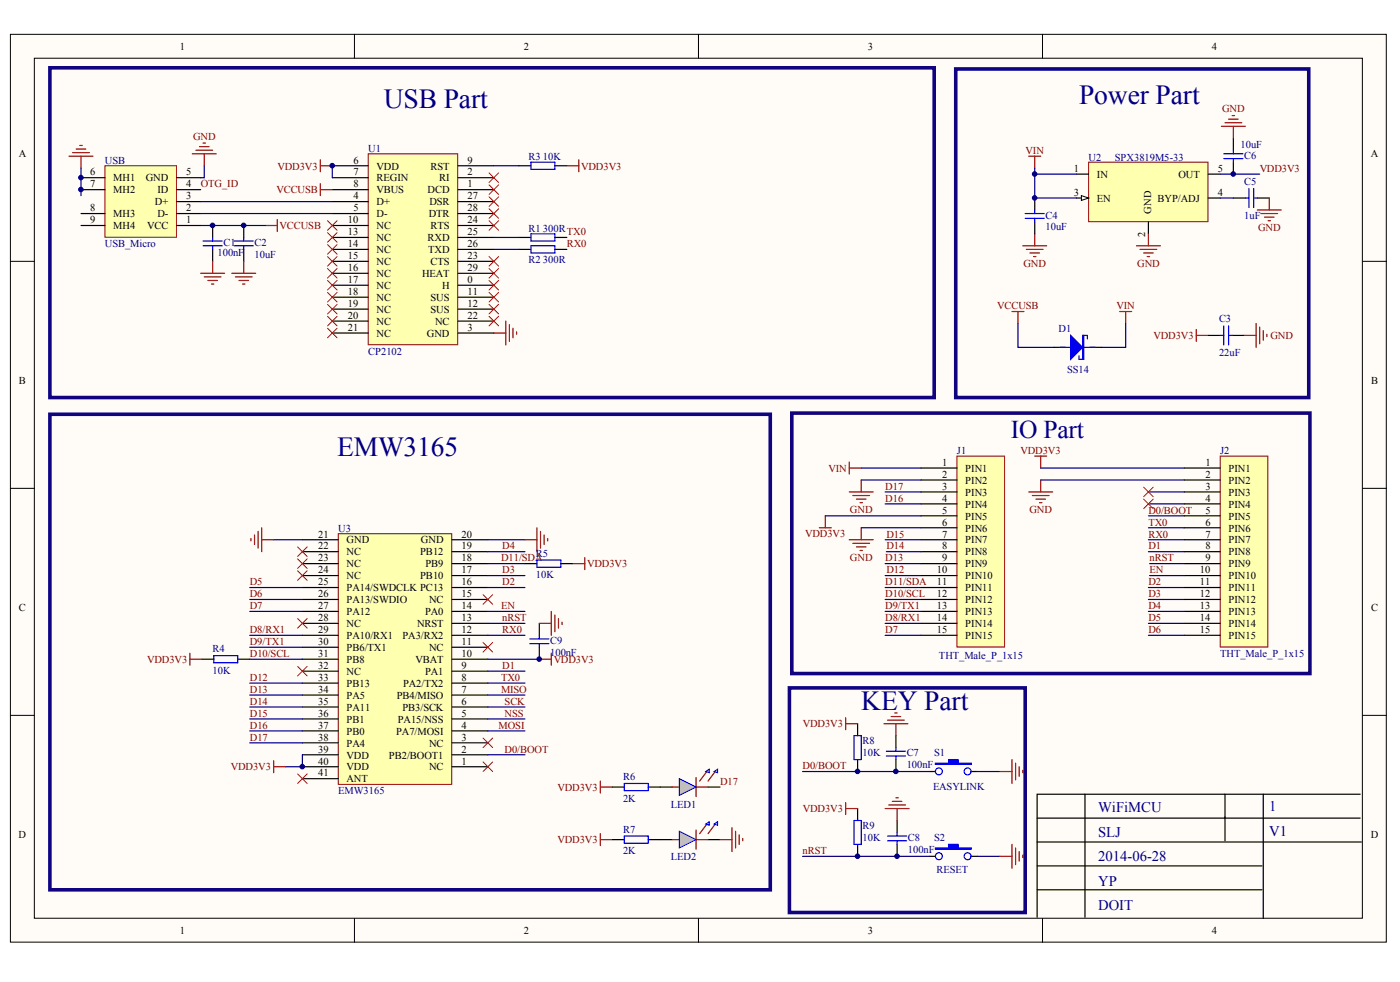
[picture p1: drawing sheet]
<svg xmlns="http://www.w3.org/2000/svg" width="290mm" height="203mm" viewBox="0 0 290 203" stroke-linecap="round" stroke-linejoin="round" font-family="sans-serif">
<g fill="#fffcf8" stroke="#000" stroke-width=".21">
<path d="M2.2 7.1h284.9v187.9h-284.9z"/>
<path d="M7.1 12h275.1v178h-275.1z"/>
</g>
<path d="M73.4 7.1v4.9M144.7 7.1v4.9M215.9 7.1v4.9M2.2 54.1h4.9M282.2 54.1h5M2.2 101.1h4.9M282.2 101.1h5M2.2 148h4.9M282.2 148h5M73.4 190.1v4.9M144.7 190.1v4.9M215.9 190.1v4.9" fill="none" stroke="#000" stroke-width=".21"/>
<path d="M214.8 169.3h66.9M214.8 174.2h67.2M214.8 179.2h46.6M224.7 164.3v25.5M253.7 164.3v9.7M261.7 164.3v25.8M281.7 164.3h-66.9v25.5M214.8 184.1h46.6" fill="none" stroke="#000" stroke-width=".25"/>
<path d="M21.7 34.3h14.9v14.8h-14.9z" fill="#ffffb0" stroke="#800000" stroke-width=".21"/>
<path d="M16.8 39.2h4.9M16.8 36.8h4.9M36.6 39.2h5M36.6 36.8h5M16.8 46.7h4.9M16.8 44.2h4.9M36.6 46.7h5M36.6 44.2h5M36.6 41.7h5" fill="none" stroke="#000" stroke-width=".25"/>
<path d="M39.8 31.8h5M40.6 31.1h3.4M41.3 30.3h2M42.1 29.6h.5M42.3 31.8v2.5" fill="none" stroke="#800000" stroke-width=".25"/>
<path d="M16.8 34.8v5.7M42.3 34.3v2.5h-.7" fill="none" stroke="#000080" stroke-width=".25"/>
<path d="M76.3 31.8h18.5v39.5h-18.5z" fill="#ffffb0" stroke="#800000" stroke-width=".21"/>
<g fill="none" stroke="#000" stroke-width=".25">
<path d="M68.8 34.3h7.5M68.8 36.8h7.5M68.8 39.2h7.5M94.9 34.3h7.4M94.9 36.8h7.4M94.9 39.2h7.4M107.5 34.3h2.5M114.9 34.3h2.5M50.5 46.7v2.4M50.5 51.6v2.5M68.8 41.7h7.5M68.8 44.2h7.5"/>
<path d="M68.8 46.7h7.5M68.8 49.1h7.5M68.8 51.6h7.5M68.8 54.1h7.5M68.8 56.6h7.5M68.8 59h7.5M94.9 41.7h7.4M94.9 44.2h7.4M94.9 46.7h7.4M94.9 49.1h7.4M94.9 51.6h7.4M94.9 54.1h7.4"/>
<path d="M94.9 56.6h7.4M94.9 59h7.4M107.5 49.1h2.5M107.5 51.6h2.5M114.9 49.1h2.5M114.9 51.6h2.5M68.8 68.9h7.5M68.8 61.5h7.5M68.8 64h7.5M68.8 66.4h7.5M94.9 68.9h7.4M94.9 61.5h7.4"/>
<path d="M94.9 64h7.4M94.9 66.4h7.4"/>
</g>
<path d="M66.4 38v2.5M66.4 39.2h2.4M54.9 46.7h2.5M57.4 45.4v2.5" fill="none" stroke="#800000" stroke-width=".25"/>
<path d="M102.3 34.3h5.2M41.6 44.2h27.2M41.6 41.7h27.2M41.6 46.7h13.3" fill="none" stroke="#000080" stroke-width=".25"/>
<path d="M110 33.6h4.9v1.4h-4.9zM48.5 49.9h4M48.5 50.9h4M50.5 49.1v.8M50.5 50.9v.7M110 48.4h4.9v1.5h-4.9zM110 50.9h4.9v1.4h-4.9z" fill="none" stroke="#00f" stroke-width=".25"/>
<g fill="none" stroke="#f00" stroke-width=".21">
<path d="M101.3 38.3l2 1.9M101.3 35.8l2 2M103.3 38.3l-2 1.9M103.3 35.8l-2 2M67.8 45.7l2 2M67.8 48.1l2 2M67.8 50.6l2 2M67.8 53.1l2 2M67.8 55.6l2 1.9M67.8 58l2 2M69.8 45.7l-2 2M69.8 48.1l-2 2"/>
<path d="M69.8 50.6l-2 2M69.8 53.1l-2 2M69.8 55.6l-2 1.9M69.8 58l-2 2M101.3 55.6l2 1.9M101.3 58l2 2M101.3 40.7l2 2M101.3 53.1l2 2M103.3 55.6l-2 1.9M103.3 58l-2 2M103.3 40.7l-2 2M103.3 53.1l-2 2"/>
<path d="M67.8 60.5l2 2M67.8 63l2 2M67.8 65.5l2 1.9M67.8 67.9l2 2M69.8 60.5l-2 2M69.8 63l-2 2M69.8 65.5l-2 1.9M69.8 67.9l-2 2M101.3 65.5l2 1.9M101.3 63l2 2M101.3 60.5l2 2M103.3 65.5l-2 1.9"/>
<path d="M103.3 63l-2 2M103.3 60.5l-2 2"/>
</g>
<path d="M225.5 33.6h24.7v12.3h-24.7z" fill="#ffffb0" stroke="#800000" stroke-width=".21"/>
<path d="M223 36h2.5M223 41h2.5M237.9 45.9v2.5" fill="none" stroke="#000" stroke-width=".25"/>
<path d="M224 40.5l1.5 .5-1.5 .5z" fill="#fffcf8" stroke="#000" stroke-width=".21"/>
<path d="M250.3 36h2.4M255.5 28.6v2.5M255.5 33.6v2.4M214.3 41v2.4M214.3 45.9v2.5M250.3 41h2.4M255.5 41h2.4M260.4 41h2.5" fill="none" stroke="#000" stroke-width=".25"/>
<g fill="none" stroke="#800000" stroke-width=".25">
<path d="M213.1 32.3h2.5M214.3 32.3v2.5M253 26.1h4.9M253.7 25.4h3.5M254.5 24.7h2M255.2 23.9h.5M255.5 26.1v2.5M211.8 50.9h5M212.6 51.6h3.5M213.3 52.3h2M214.1 53.1h.5M214.3 48.4v2.5"/>
<path d="M235.4 50.9h4.9M236.1 51.6h3.5M236.9 52.3h2M237.6 53.1h.5M237.9 48.4v2.5M260.4 43.4h5M261.2 44.2h3.4M261.9 44.9h2M262.7 45.7h.5M262.9 41v2.4M178.4 99.3v2.5M214.3 94.4h2.5"/>
<path d="M215.6 94.4v2.4M215.6 99.3v2.5M169.7 109.2h2.5M170.9 106.7v2.5M175.9 101.8h5M175.9 111.7h5M176.6 102.5h3.5M176.6 112.4h3.5M177.4 103.3h2M177.4 113.2h2M178.1 104h.5M178.1 113.9h.5"/>
<path d="M178.4 109.2v2.5M213.1 101.8h4.9M213.8 102.5h3.5M214.6 103.3h2M215.3 104h.5"/>
</g>
<g fill="none" stroke="#000080" stroke-width=".25">
<path d="M214.3 36v5h8.7M252.7 36h8.2M102.3 49.1h5.2M102.3 51.6h5.2M252.7 41h2.8M178.4 96.8h12.4M178.4 99.3h12.4M215.6 96.8h29.7M215.6 99.3h29.7M170.9 106.7h19.9M183.3 101.8h7.5M183.3 116.6h7.5"/>
<path d="M183.3 119.1h7.5M237.9 109.2h7.4M237.9 106.7h7.4M237.9 104.3h7.4M237.9 101.8h7.4M237.9 111.7h7.4M237.9 114.2h7.4M183.3 124h7.5M183.3 121.6h7.5M237.9 124h7.4M237.9 121.6h7.4"/>
</g>
<path d="M253.5 32.8h4M253.5 31.8h4M255.5 31.1v.7M255.5 32.8v.8M258.7 39v4M259.7 39v4M212.3 45.2h4M212.3 44.2h4M214.3 43.4v.8M214.3 45.2v.7M257.9 41h.8M259.7 41h.7" fill="none" stroke="#00f" stroke-width=".25"/>
<path d="M198.2 94.4h9.9v39.5h-9.9z" fill="#ffffb0" stroke="#800000" stroke-width=".21"/>
<g fill="none" stroke="#000" stroke-width=".25">
<path d="M190.8 96.8h7.4M190.8 99.3h7.4M190.8 101.8h7.4M190.8 104.3h7.4M190.8 106.7h7.4M190.8 109.2h7.4M190.8 111.7h7.4M190.8 114.2h7.4M190.8 116.6h7.4M190.8 119.1h7.4M190.8 121.6h7.4M190.8 124h7.4"/>
<path d="M190.8 126.5h7.4M190.8 129h7.4M190.8 131.5h7.4"/>
</g>
<path d="M252.7 94.4h9.9v39.5h-9.9z" fill="#ffffb0" stroke="#800000" stroke-width=".21"/>
<g fill="none" stroke="#000" stroke-width=".25">
<path d="M218.3 71.9h2.5M225.7 71.9h2.5M250.3 69.4h2.4M255.2 69.4h2.5M245.3 96.8h7.4M245.3 99.3h7.4M245.3 101.8h7.4M245.3 104.3h7.4M245.3 106.7h7.4M245.3 109.2h7.4M245.3 111.7h7.4M245.3 114.2h7.4"/>
<path d="M245.3 116.6h7.4M245.3 119.1h7.4M245.3 121.6h7.4M245.3 124h7.4M245.3 126.5h7.4M245.3 129h7.4M245.3 131.5h7.4"/>
</g>
<path d="M214.3 34.8v1.2h8.7M210.9 66.9v5h7.4M233.2 66.9v5h-5M178.4 109.2h12.4M183.3 111.7h7.5M183.6 114.2h7.2M183.3 126.5h7.5M183.3 129h7.5M183.3 131.5h7.5M237.9 126.5h7.4M237.9 129h7.4M237.9 131.5h7.4" fill="none" stroke="#000080" stroke-width=".25"/>
<g fill="none" stroke="#800000" stroke-width=".25">
<path d="M66.4 33.1v2.4M66.4 34.3h2.4M209.6 64.5h2.5M210.9 64.5v2.4M231.9 64.5h2.5M233.2 64.5v2.4M247.8 68.2v2.4M247.8 69.4h2.5M257.7 69.4h2.5M260.2 66.9v5M260.9 67.7v3.4M261.7 68.4v2"/>
<path d="M262.4 69.2v.5M175.9 95.6v2.5M175.9 96.8h2.5"/>
</g>
<path d="M10.3 14h183.2v68.3h-183.2zM198 14.3h73.1v68h-73.1zM10.3 85.7h149.2v98.4h-149.2zM164 85.5h107.3v53.9h-107.3zM163.5 142.3h48.8v46.5h-48.8z" fill="none" stroke="#11037f" stroke-width=".74"/>
<path d="M219.5 71.9h7.5M223.5 73.6v.8h1M224.2 69.4h1v.7M252.7 69.4h.8M253.5 67.4v4M254.5 69.4h.7M254.5 67.4v4" fill="none" stroke="#00f" stroke-width=".25"/>
<g fill="#00f" stroke="#00f" stroke-width=".25">
<path d="M221.8 69.4l2.4 2.5-2.4 2.5z"/>
<path d="M224.2 69.4h.3v5h-.3z" fill-rule="evenodd"/>
</g>
<path d="M70.1 110.4h23.5v51.9h-23.5z" fill="#ffffb0" stroke="#800000" stroke-width=".21"/>
<g fill="none" stroke="#000" stroke-width=".25">
<path d="M62.6 119.1h7.5M62.6 116.6h7.5M62.6 114.2h7.5M62.6 111.7h7.5M93.6 119.1h7.5M93.6 116.6h7.5M93.6 114.2h7.5M93.6 111.7h7.5M108.7 116.6h2.5M116.2 116.6h2.4M41.8 136.4h2.5M49.2 136.4h2.5"/>
<path d="M62.6 138.9h7.5M62.6 136.4h7.5M62.6 133.9h7.5M62.6 131.5h7.5M62.6 129h7.5M62.6 126.5h7.5M62.6 124h7.5M62.6 121.6h7.5M93.6 138.9h7.5M93.6 136.4h7.5M93.6 133.9h7.5M93.6 131.5h7.5"/>
<path d="M93.6 129h7.5M93.6 126.5h7.5M93.6 124h7.5M93.6 121.6h7.5M111.7 129v2.5M111.7 133.9v2.5M62.6 158.7h7.5M62.6 156.2h7.5M62.6 153.7h7.5M62.6 151.2h7.5M62.6 148.8h7.5M62.6 146.3h7.5"/>
<path d="M62.6 143.8h7.5M62.6 141.4h7.5M93.6 158.7h7.5M93.6 156.2h7.5M93.6 153.7h7.5M93.6 151.2h7.5M93.6 148.8h7.5M93.6 146.3h7.5M93.6 143.8h7.5M93.6 141.4h7.5M177.6 149.8v2.4M177.6 157.2v2.4"/>
<path d="M185.6 152.2v2.5M185.6 157.2v2.4M192.5 159.6h1.3M201.2 159.6h1.2M62.6 161.1h7.5M126.8 162.9h2.5M134.3 162.9h4.9M146.7 162.9h2.4M177.6 167.3v2.5M177.6 174.7v2.5M185.8 169.8v2.5M185.8 174.7v2.5"/>
<path d="M192.5 177.2h1.3M201.2 177.2h1.2"/>
</g>
<g fill="none" stroke="#000080" stroke-width=".25">
<path d="M56.7 111.7h5.9M101.1 111.7h7.6M101.1 114.2h7.6M101.1 116.6h7.6M101.1 119.1h7.6M238.1 116.6h7.2M238.1 119.1h7.2M51.7 121.6h10.9M51.7 124h10.9M51.7 126.5h10.9M51.7 131.5h10.9M51.7 133.9h10.9"/>
<path d="M51.7 136.4h10.9M101.1 121.6h7.6M101.1 131.5h7.6M101.1 136.4h10.6M101.1 129h7.6M101.1 138.9h7.6M51.7 141.4h10.9M51.7 143.8h10.9M51.7 146.3h10.9M51.7 148.8h10.9M51.7 151.2h10.9M51.7 153.7h10.9"/>
<path d="M62.6 156.2v2.5h-3.4M101.1 141.4h7.6M101.1 143.8h7.6M101.1 146.3h7.6M101.1 148.8h7.6M101.1 151.2h7.6M101.1 156.2h7.6M166.2 159.6h26.3M202.4 159.6h4.7M166.2 177.2h26.3M202.4 177.2h4.7"/>
</g>
<g fill="none" stroke="#f00" stroke-width=".21">
<path d="M101.3 45.7l2 2M101.3 43.2l2 2M103.3 45.7l-2 2M103.3 43.2l-2 2M61.6 113.2l2 1.9M61.6 115.6l2 2M61.6 118.1l2 2M63.6 113.2l-2 1.9M63.6 115.6l-2 2M63.6 118.1l-2 2M61.6 137.9l2 2M61.6 128l2 2"/>
<path d="M63.6 137.9l-2 2M63.6 128l-2 2M100.1 123.1l1.9 1.9M100.1 132.9l1.9 2M102 123.1l-1.9 1.9M102 132.9l-1.9 2M100.1 152.7l1.9 2M100.1 157.7l1.9 1.9M102 152.7l-1.9 2M102 157.7l-1.9 1.9M61.6 160.1l2 2M63.6 160.1l-2 2"/>
</g>
<g fill="none" stroke="#800000" stroke-width=".25">
<path d="M52 111.4v.5M52.7 110.7v2M53.5 110v3.4M54.2 109.2v5M54.2 111.7h2.5M108.7 111.7h2.5M111.2 109.2v5M112 110v3.4M112.7 110.7v2M113.4 111.4v.5M118.6 116.6h2.5M121.1 115.4v2.5"/>
<path d="M39.3 136.4h2.5M39.3 135.2v2.4M111.7 136.4h2.5M111.7 129h2.5M114.2 126.5v5M114.2 135.2v2.4M114.9 127.3v3.4M115.7 128v2M116.4 128.7v.5M56.7 157.4v2.5M56.7 158.7h2.5M146.4 159.6l-1.5 2"/>
<path d="M148.1 159.6l-1.4 2M175.2 148.5v2.5M175.2 149.8h2.4M183.1 149.8h5M183.8 149h3.5M184.6 148.3h2M185.3 147.5h.5M185.6 149.8v2.4M207.1 159.6h2.5M209.6 157.2v4.9M210.4 157.9v3.5M211.1 158.7v1.9"/>
<path d="M211.8 159.4v.5M124.4 161.6v2.5M124.4 162.9h2.4M139.2 162.9h1.5M144.2 162.9h2.5M144.2 160.9v3.9M175.2 166.1v2.4M175.2 167.3h2.4M183.3 167.3h5M184.1 166.6h3.5M184.8 165.8h2M185.6 165.1h.5"/>
<path d="M185.8 167.3v2.5M207.1 177.2h2.5M209.6 174.7v5M210.4 175.5v3.4M211.1 176.2v2M211.8 177v.4"/>
</g>
<g fill="none" stroke="#00f" stroke-width=".25">
<path d="M111.2 115.9h5v1.5h-5zM44.3 135.7h4.9v1.4h-4.9zM109.7 132.2h4M109.7 133.2h4M111.7 131.5v.7M111.7 133.2v.7M176.9 152.2h1.5v5h-1.5zM183.6 155.4h4M183.6 156.4h4M185.6 154.7v.7M185.6 156.4v.8M129.3 162.1h5v1.5h-5z"/>
<path d="M176.9 169.8h1.5v4.9h-1.5zM183.8 173h4M183.8 174h4M185.8 172.3v.7M185.8 174v.7"/>
<circle cx="194.5" cy="159.6" r=".72"/>
<circle cx="200.4" cy="159.6" r=".72"/>
<circle cx="194.5" cy="177.2" r=".72"/>
<circle cx="200.4" cy="177.2" r=".72"/>
</g>
<g fill="#00f" stroke="#00f" stroke-width=".25">
<path d="M193.8 157.9h2.7v-.7h2v.7h2.7v.3h-7.4z" fill-rule="evenodd"/>
<path d="M193.8 175.5h2.7v-.8h2v.8h2.7v.2h-7.4z" fill-rule="evenodd"/>
</g>
<g fill="#c0c0c0" stroke="#00f" stroke-width=".21">
<path d="M146.2 159.6l.7-.4v.7z"/>
<path d="M147.9 159.6l.7-.4v.7z"/>
<path d="M140.7 161.1l3.5 1.8-3.5 1.7z"/>
</g>
<path d="M124.4 172.5v2.5M124.4 173.7h2.4M139.2 173.7h1.5M144.2 173.7h2.5M144.2 171.8v3.9M146.4 170.5l-1.5 2M148.1 170.5l-1.4 2" fill="none" stroke="#800000" stroke-width=".25"/>
<path d="M126.8 173.7h2.5M134.3 173.7h4.9M146.7 173.7h2.4" fill="none" stroke="#000" stroke-width=".25"/>
<path d="M129.3 173h5v1.5h-5z" fill="none" stroke="#00f" stroke-width=".25"/>
<g fill="#c0c0c0" stroke="#00f" stroke-width=".21">
<path d="M146.2 170.5l.7-.5v.8z"/>
<path d="M147.9 170.5l.7-.5v.8z"/>
<path d="M140.7 172l3.5 1.7-3.5 1.8z"/>
</g>
<g fill="none" stroke="#800000" stroke-width=".25">
<path d="M14.3 32.3h5M15 31.6h3.5M15.8 30.8h2M16.5 30.1h.5M16.8 32.3v2.5M117.4 34.3h2.5M119.9 33.1v2.4M41.6 56.6h4.9M42.3 57.3h3.5M43.1 58h1.9M43.8 58.8h.5M44 54.1v2.5"/>
<path d="M48 56.6h5M48.8 57.3h3.4M49.5 58h2M50.2 58.8h.5M50.5 54.1v2.5M102.3 68.9h2.5M104.8 66.4v5M105.5 67.2v3.4M106.3 67.9v2M107 68.7v.5M149.1 173.7h2.5M151.6 171.3v4.9"/>
<path d="M152.4 172v3.5M153.1 172.8v1.9M153.8 173.5v.5"/>
</g>
<path d="M44 46.7v2.4M44 51.6v2.5" fill="none" stroke="#000" stroke-width=".25"/>
<path d="M42.1 49.9h3.9M42.1 50.9h3.9M44 49.1v.8M44 50.9v.7" fill="none" stroke="#00f" stroke-width=".25"/>
<path d="M68.8 34.3v2.5M183.3 104.3h7.5M101.1 126.5h7.6" fill="none" stroke="#000080" stroke-width=".25"/>
<path d="M236.9 100.8l2 2M236.9 103.3l2 2M238.9 100.8l-2 2M238.9 103.3l-2 2" fill="none" stroke="#f00" stroke-width=".21"/>
<g fill="#000080" stroke="#000080" stroke-width=".21">
<circle cx="16.8" cy="39.2" r=".47"/>
<circle cx="16.8" cy="36.7" r=".47"/>
<circle cx="44" cy="46.6" r=".47"/>
<circle cx="50.5" cy="46.6" r=".47"/>
<circle cx="62.6" cy="158.6" r=".47"/>
<circle cx="68.8" cy="34.3" r=".47"/>
<circle cx="111.7" cy="136.4" r=".47"/>
<circle cx="177.6" cy="177.2" r=".47"/>
<circle cx="177.6" cy="159.6" r=".47"/>
<circle cx="185.5" cy="159.6" r=".47"/>
<circle cx="185.8" cy="177.2" r=".47"/>
<circle cx="214.3" cy="41" r=".47"/>
<circle cx="214.3" cy="36" r=".47"/>
<circle cx="255.4" cy="36" r=".47"/>
</g>
<g font-size="5.7" fill="#000080">
<text x="79.5" y="22.3">USB Part</text>
<text x="223.5" y="21.6">Power Part</text>
<text x="69.8" y="94.3">EMW3165</text>
<text x="178.4" y="146.9">KEY Part</text>
</g>
<text font-size="5.3" fill="#000080" x="209.4" y="90.7">IO Part</text>
<g font-size="3" fill="#000080">
<text x="262.9" y="167.8">1</text>
<text x="227.5" y="168.1">WiFiMCU</text>
<text x="227.5" y="173.2">SLJ</text>
<text x="262.9" y="172.9">V1</text>
<text x="227.5" y="178.2">2014-06-28</text>
<text x="227.5" y="183.3">YP</text>
<text x="227.5" y="188.4">DOIT</text>
</g>
<g font-size="2.2">
<text x="37.3" y="10.3">1</text>
<text x="108.5" y="10.3">2</text>
<text x="179.8" y="10.3">3</text>
<text x="251" y="10.3">4</text>
<text x="3.9" y="32.5">A</text>
<text x="73.2" y="33.8">6</text>
<text x="78" y="35.1">VDD</text>
<text x="89.2" y="35.1">RST</text>
<text x="96.8" y="33.8">9</text>
<text x="222.4" y="35.6">1</text>
<text x="252.2" y="35.6">5</text>
<text x="284" y="32.5">A</text>
<text x="18.7" y="36.3">6</text>
<text x="18.7" y="38.8">7</text>
<text x="23.5" y="37.5">MH1</text>
<text x="23.5" y="40">MH2</text>
<text x="30.2" y="37.5">GND</text>
<text x="32.6" y="40">ID</text>
<text x="38.6" y="41.3">3</text>
<text x="38.6" y="38.8">4</text>
<text x="38.6" y="36.3">5</text>
<text x="73.2" y="36.3">7</text>
<text x="73.2" y="38.8">8</text>
<text x="73.2" y="41.3">4</text>
<text x="78" y="37.5">REGIN</text>
<text x="78" y="40">VBUS</text>
<text x="88.6" y="40">DCD</text>
<text x="91" y="37.5">RI</text>
<text x="96.8" y="38.8">1</text>
<text x="96.8" y="36.3">2</text>
<text x="96.8" y="41.3">27</text>
<text x="222.4" y="40.5">3</text>
<text x="227.2" y="36.8">IN</text>
<text x="227.2" y="41.8">EN</text>
<text x="239.8" y="41.8">BYP/ADJ</text>
<text x="244.1" y="36.8">OUT</text>
<text x="252.2" y="40.5">4</text>
<text x="18.7" y="43.7">8</text>
<text x="18.7" y="46.2">9</text>
<text x="23.5" y="45">MH3</text>
<text x="23.5" y="47.4">MH4</text>
<text x="30.5" y="47.4">VCC</text>
<text x="32.1" y="42.5">D+</text>
<text x="32.6" y="45">D-</text>
<text x="38.6" y="46.2">1</text>
<text x="38.6" y="43.7">2</text>
<text x="72.1" y="46.2">10</text>
<text x="73.2" y="43.7">5</text>
<text x="78" y="42.5">D+</text>
<text x="78" y="45">D-</text>
<text x="78" y="47.4">NC</text>
<text x="88.8" y="45">DTR</text>
<text x="88.9" y="42.5">DSR</text>
<text x="89.2" y="47.4">RTS</text>
<text x="96.8" y="46.2">24</text>
<text x="96.8" y="43.7">28</text>
<text x="238.4" y="44.2" transform="rotate(-90 238.4 44.2)">GND</text>
<text x="72.1" y="48.7">13</text>
<text x="72.1" y="51.1">14</text>
<text x="72.1" y="53.6">15</text>
<text x="78" y="49.9">NC</text>
<text x="78" y="52.4">NC</text>
<text x="88.6" y="49.9">RXD</text>
<text x="88.7" y="52.4">TXD</text>
<text x="96.8" y="53.6">23</text>
<text x="96.8" y="48.7">25</text>
<text x="96.8" y="51.1">26</text>
<text x="237.2" y="49" transform="rotate(-90 237.2 49)">2</text>
<text x="72.1" y="56.1">16</text>
<text x="72.1" y="58.6">17</text>
<text x="78" y="54.9">NC</text>
<text x="78" y="57.3">NC</text>
<text x="78" y="59.8">NC</text>
<text x="87.4" y="57.3">HEAT</text>
<text x="89.2" y="54.9">CTS</text>
<text x="91.6" y="59.8">H</text>
<text x="96.8" y="56.1">29</text>
<text x="96.8" y="58.6">0</text>
<text x="72.1" y="61">18</text>
<text x="72.1" y="63.5">19</text>
<text x="72.1" y="66">20</text>
<text x="78" y="62.3">NC</text>
<text x="78" y="64.7">NC</text>
<text x="89.2" y="62.3">SUS</text>
<text x="89.2" y="64.7">SUS</text>
<text x="96.8" y="61">11</text>
<text x="96.8" y="63.5">12</text>
<text x="96.8" y="66">22</text>
<text x="72.1" y="68.5">21</text>
<text x="78" y="67.2">NC</text>
<text x="78" y="69.7">NC</text>
<text x="88.4" y="69.7">GND</text>
<text x="90.1" y="67.2">NC</text>
<text x="96.8" y="68.5">3</text>
<text x="3.9" y="79.5">B</text>
<text x="284" y="79.5">B</text>
<text x="195.1" y="96.4">1</text>
<text x="195.1" y="98.9">2</text>
<text x="195.1" y="101.3">3</text>
<text x="199.9" y="97.6">PIN1</text>
<text x="199.9" y="100.1">PIN2</text>
<text x="249.7" y="96.4">1</text>
<text x="249.7" y="98.9">2</text>
<text x="249.7" y="101.3">3</text>
<text x="254.5" y="97.6">PIN1</text>
<text x="254.5" y="100.1">PIN2</text>
<text x="195.1" y="103.8">4</text>
<text x="195.1" y="106.3">5</text>
<text x="199.9" y="102.6">PIN3</text>
<text x="199.9" y="105">PIN4</text>
<text x="199.9" y="107.5">PIN5</text>
<text x="249.7" y="103.8">4</text>
<text x="249.7" y="106.3">5</text>
<text x="254.5" y="102.6">PIN3</text>
<text x="254.5" y="105">PIN4</text>
<text x="254.5" y="107.5">PIN5</text>
<text x="65.9" y="111.2">21</text>
<text x="65.9" y="113.7">22</text>
<text x="71.8" y="112.5">GND</text>
<text x="87.2" y="112.5">GND</text>
<text x="95.6" y="113.7">19</text>
<text x="95.6" y="111.2">20</text>
<text x="195.1" y="108.8">6</text>
<text x="195.1" y="111.2">7</text>
<text x="195.1" y="113.7">8</text>
<text x="199.9" y="110">PIN6</text>
<text x="199.9" y="112.5">PIN7</text>
<text x="249.7" y="108.8">6</text>
<text x="249.7" y="111.2">7</text>
<text x="249.7" y="113.7">8</text>
<text x="254.5" y="110">PIN6</text>
<text x="254.5" y="112.5">PIN7</text>
<text x="65.9" y="116.2">23</text>
<text x="65.9" y="118.6">24</text>
<text x="71.8" y="114.9">NC</text>
<text x="71.8" y="117.4">NC</text>
<text x="71.8" y="119.9">NC</text>
<text x="87" y="119.9">PB10</text>
<text x="87" y="114.9">PB12</text>
<text x="88.1" y="117.4">PB9</text>
<text x="95.6" y="118.6">17</text>
<text x="95.6" y="116.2">18</text>
<text x="194" y="118.6">10</text>
<text x="195.1" y="116.2">9</text>
<text x="199.9" y="114.9">PIN8</text>
<text x="199.9" y="117.4">PIN9</text>
<text x="199.9" y="119.9">PIN10</text>
<text x="248.6" y="118.6">10</text>
<text x="249.7" y="116.2">9</text>
<text x="254.5" y="114.9">PIN8</text>
<text x="254.5" y="117.4">PIN9</text>
<text x="254.5" y="119.9">PIN10</text>
<text x="65.9" y="121.1">25</text>
<text x="65.9" y="123.6">26</text>
<text x="71.8" y="122.3">PA14/SWDCLK PC13</text>
<text x="71.8" y="124.8">PA13/SWDIO</text>
<text x="88.9" y="124.8">NC</text>
<text x="95.6" y="123.6">15</text>
<text x="95.6" y="121.1">16</text>
<text x="194" y="121.1">11</text>
<text x="194" y="123.6">12</text>
<text x="199.9" y="122.3">PIN11</text>
<text x="199.9" y="124.8">PIN12</text>
<text x="248.6" y="121.1">11</text>
<text x="248.6" y="123.6">12</text>
<text x="254.5" y="122.3">PIN11</text>
<text x="254.5" y="124.8">PIN12</text>
<text x="3.9" y="126.5">C</text>
<text x="65.9" y="126.1">27</text>
<text x="65.9" y="128.5">28</text>
<text x="65.9" y="131">29</text>
<text x="71.8" y="127.3">PA12</text>
<text x="71.8" y="129.8">NC</text>
<text x="86.4" y="129.8">NRST</text>
<text x="88" y="127.3">PA0</text>
<text x="95.6" y="131">12</text>
<text x="95.6" y="128.5">13</text>
<text x="95.6" y="126.1">14</text>
<text x="194" y="126.1">13</text>
<text x="194" y="128.5">14</text>
<text x="194" y="131">15</text>
<text x="199.9" y="127.3">PIN13</text>
<text x="199.9" y="129.8">PIN14</text>
<text x="248.6" y="126.1">13</text>
<text x="248.6" y="128.5">14</text>
<text x="248.6" y="131">15</text>
<text x="254.5" y="127.3">PIN13</text>
<text x="254.5" y="129.8">PIN14</text>
<text x="284" y="126.5">C</text>
<text x="65.9" y="133.5">30</text>
<text x="65.9" y="135.9">31</text>
<text x="71.8" y="132.2">PA10/RX1</text>
<text x="71.8" y="134.7">PB6/TX1</text>
<text x="71.8" y="137.2">PB8</text>
<text x="83.4" y="132.2">PA3/RX2</text>
<text x="86.1" y="137.2">VBAT</text>
<text x="88.9" y="134.7">NC</text>
<text x="95.6" y="135.9">10</text>
<text x="95.6" y="133.5">11</text>
<text x="199.9" y="132.2">PIN15</text>
<text x="254.5" y="132.2">PIN15</text>
<text x="65.9" y="138.4">32</text>
<text x="65.9" y="140.9">33</text>
<text x="65.9" y="143.4">34</text>
<text x="71.8" y="139.7">NC</text>
<text x="71.8" y="142.1">PB13</text>
<text x="83.5" y="142.1">PA2/TX2</text>
<text x="88" y="139.7">PA1</text>
<text x="95.6" y="143.4">7</text>
<text x="95.6" y="140.9">8</text>
<text x="95.6" y="138.4">9</text>
<text x="65.9" y="145.8">35</text>
<text x="65.9" y="148.3">36</text>
<text x="71.8" y="144.6">PA5</text>
<text x="71.8" y="147.1">PA11</text>
<text x="71.8" y="149.5">PB1</text>
<text x="82.2" y="144.6">PB4/MISO</text>
<text x="82.4" y="149.5">PA15/NSS</text>
<text x="83.4" y="147.1">PB3/SCK</text>
<text x="95.6" y="148.3">5</text>
<text x="95.6" y="145.8">6</text>
<text x="65.9" y="150.8">37</text>
<text x="65.9" y="153.3">38</text>
<text x="65.9" y="155.7">39</text>
<text x="71.8" y="152">PB0</text>
<text x="71.8" y="154.5">PA4</text>
<text x="82.1" y="152">PA7/MOSI</text>
<text x="88.9" y="154.5">NC</text>
<text x="95.6" y="155.7">2</text>
<text x="95.6" y="153.3">3</text>
<text x="95.6" y="150.8">4</text>
<text x="65.9" y="158.2">40</text>
<text x="65.9" y="160.7">41</text>
<text x="71.8" y="157">VDD</text>
<text x="71.8" y="159.4">VDD</text>
<text x="71.8" y="161.9">ANT</text>
<text x="80.6" y="157">PB2/BOOT1</text>
<text x="88.9" y="159.4">NC</text>
<text x="95.6" y="158.2">1</text>
<text x="3.9" y="173.5">D</text>
<text x="283.9" y="173.5">D</text>
<text x="37.3" y="193.3">1</text>
<text x="108.5" y="193.3">2</text>
<text x="179.8" y="193.3">3</text>
<text x="251" y="193.3">4</text>
</g>
<g font-size="2.2" fill="#800000">
<text x="253.1" y="23.2">GND</text>
<text x="40" y="28.9">GND</text>
<text x="57.5" y="35.1">VDD3V3</text>
<text x="120.4" y="35.1">VDD3V3</text>
<text x="212.4" y="31.9">VIN</text>
<text x="260.9" y="35.6">VDD3V3</text>
<text x="41.6" y="38.8">OTG_ID</text>
<text x="57.3" y="40">VCCUSB</text>
<text x="57.9" y="47.4">VCCUSB</text>
<text x="260.6" y="47.9">GND</text>
<text x="117.4" y="51.1">RX0</text>
<text x="117.4" y="48.7">TX0</text>
<text x="212" y="55.3">GND</text>
<text x="235.5" y="55.3">GND</text>
<text x="206.6" y="64">VCCUSB</text>
<text x="231.3" y="64">VIN</text>
<text x="238.9" y="70.2">VDD3V3</text>
<text x="263.2" y="70.2">GND</text>
<text x="211.4" y="93.9">VDD3V3</text>
<text x="171.6" y="97.6">VIN</text>
<text x="183.3" y="101.3">D17</text>
<text x="176.1" y="106.2">GND</text>
<text x="183.3" y="103.8">D16</text>
<text x="213.2" y="106.2">GND</text>
<text x="237.9" y="106.3">D0/BOOT</text>
<text x="104" y="113.7">D4</text>
<text x="166.8" y="111.1">VDD3V3</text>
<text x="183.6" y="113.7">D14</text>
<text x="183.6" y="111.2">D15</text>
<text x="237.9" y="108.8">TX0</text>
<text x="237.9" y="111.2">RX0</text>
<text x="237.9" y="113.7">D1</text>
<text x="103.8" y="116.2">D11/SDA</text>
<text x="104" y="118.6">D3</text>
<text x="121.6" y="117.4">VDD3V3</text>
<text x="176.1" y="116.1">GND</text>
<text x="183.3" y="116.2">D13</text>
<text x="183.6" y="118.6">D12</text>
<text x="238.1" y="116.2">nRST</text>
<text x="238.1" y="118.6">EN</text>
<text x="51.7" y="121.1">D5</text>
<text x="51.7" y="123.6">D6</text>
<text x="104" y="121.1">D2</text>
<text x="183.3" y="121.1">D11/SDA</text>
<text x="183.3" y="123.6">D10/SCL</text>
<text x="237.9" y="121.1">D2</text>
<text x="237.9" y="123.6">D3</text>
<text x="51.7" y="126.1">D7</text>
<text x="51.7" y="131">D8/RX1</text>
<text x="103.8" y="126.1">EN</text>
<text x="104" y="131">RX0</text>
<text x="104" y="128.5">nRST</text>
<text x="183.3" y="126.1">D9/TX1</text>
<text x="183.3" y="128.5">D8/RX1</text>
<text x="183.3" y="131">D7</text>
<text x="237.9" y="126.1">D4</text>
<text x="237.9" y="128.5">D5</text>
<text x="237.9" y="131">D6</text>
<text x="30.5" y="137.2">VDD3V3</text>
<text x="51.7" y="135.9">D10/SCL</text>
<text x="51.7" y="133.5">D9/TX1</text>
<text x="114.7" y="137.2">VDD3V3</text>
<text x="51.7" y="140.9">D12</text>
<text x="51.7" y="143.4">D13</text>
<text x="103.8" y="140.9">TX0</text>
<text x="103.8" y="143.4">MISO</text>
<text x="104" y="138.4">D1</text>
<text x="51.7" y="145.8">D14</text>
<text x="51.7" y="148.3">D15</text>
<text x="104.5" y="148.3">NSS</text>
<text x="104.5" y="145.8">SCK</text>
<text x="51.7" y="150.8">D16</text>
<text x="51.7" y="153.3">D17</text>
<text x="103.3" y="150.8">MOSI</text>
<text x="104.5" y="155.7">D0/BOOT</text>
<text x="166.3" y="150.5">VDD3V3</text>
<text x="47.8" y="159.4">VDD3V3</text>
<text x="166.2" y="159.2">D0/BOOT</text>
<text x="115.5" y="163.6">VDD3V3</text>
<text x="149.1" y="162.4">D17</text>
<text x="166.3" y="168.1">VDD3V3</text>
<text x="115.5" y="174.5">VDD3V3</text>
<text x="166.2" y="176.7">nRST</text>
</g>
<g font-size="2.2" fill="#000080">
<text x="21.7" y="33.8">USB</text>
<text x="76.3" y="31.4">U1</text>
<text x="109.5" y="33.1">R3</text>
<text x="112.5" y="33.1">10K</text>
<text x="225.5" y="33.3">U2</text>
<text x="230.9" y="33.3">SPX3819M5-33</text>
<text x="257" y="30.6">10uF</text>
<text x="257.7" y="32.9">C6</text>
<text x="257.7" y="38.3">C5</text>
<text x="109.5" y="47.9">R1</text>
<text x="112.5" y="47.9">300R</text>
<text x="216.6" y="45.2">C4</text>
<text x="216.6" y="47.7">10uF</text>
<text x="257.7" y="45.2">1uF</text>
<text x="21.7" y="51.1">USB_Micro</text>
<text x="45" y="52.9">100nF</text>
<text x="46.3" y="50.9">C1</text>
<text x="52.7" y="50.9">C2</text>
<text x="52.7" y="53.4">10uF</text>
<text x="109.5" y="54.4">R2</text>
<text x="112.5" y="54.4">300R</text>
<text x="219.3" y="68.7">D1</text>
<text x="252.5" y="66.7">C3</text>
<text x="76.3" y="73.4">CP2102</text>
<text x="221" y="77.1">SS14</text>
<text x="252.5" y="73.6">22uF</text>
<text x="198.2" y="93.9">J1</text>
<text x="252.7" y="93.9">J2</text>
<text x="70.1" y="110">U3</text>
<text x="111" y="115.2">R5</text>
<text x="111" y="119.6">10K</text>
<text x="44" y="135">R4</text>
<text x="113.9" y="133.2">C9</text>
<text x="113.9" y="135.7">100nF</text>
<text x="194.5" y="136.4">THT_Male_P_1x15</text>
<text x="252.7" y="135.9">THT_Male_P_1x15</text>
<text x="44" y="139.4">10K</text>
<text x="178.6" y="154">R8</text>
<text x="129.1" y="161.4">R6</text>
<text x="178.6" y="156.5">10K</text>
<text x="187.8" y="156.5">C7</text>
<text x="187.8" y="158.9">100nF</text>
<text x="193.5" y="156.5">S1</text>
<text x="70.1" y="164.4">EMW3165</text>
<text x="129.1" y="165.9">2K</text>
<text x="139" y="167.1">LED1</text>
<text x="193.3" y="163.4">EASYLINK</text>
<text x="129.1" y="172.3">R7</text>
<text x="178.6" y="171.5">R9</text>
<text x="129.1" y="176.7">2K</text>
<text x="139" y="178">LED2</text>
<text x="178.6" y="174">10K</text>
<text x="188.1" y="174">C8</text>
<text x="188.1" y="176.5">100nF</text>
<text x="193.5" y="174">S2</text>
<text x="194" y="180.7">RESET</text>
</g>
</svg>
